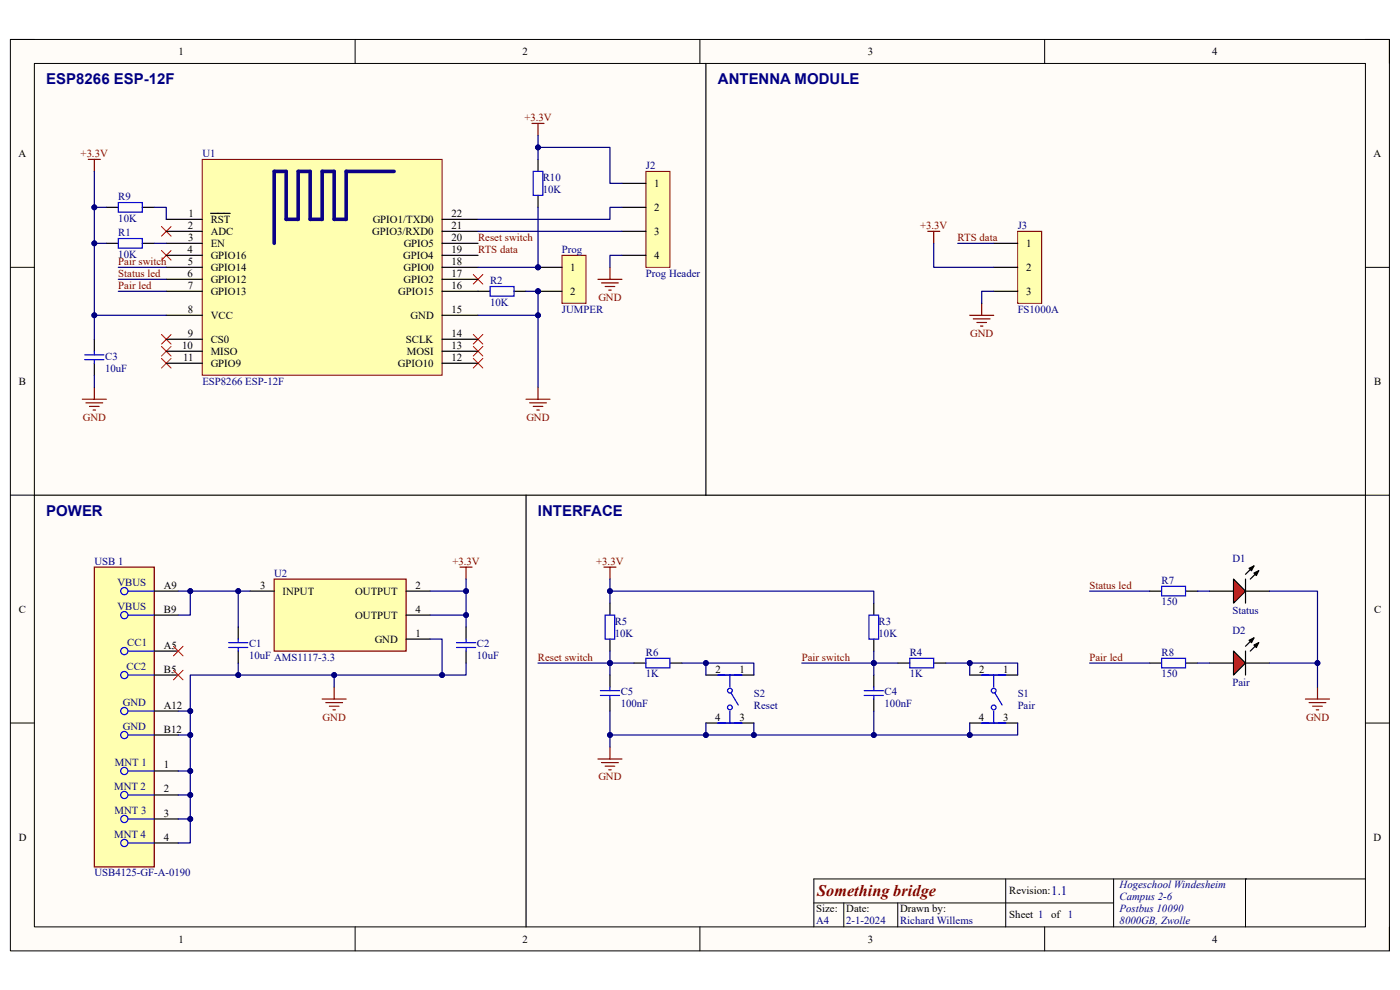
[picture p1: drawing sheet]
<svg xmlns="http://www.w3.org/2000/svg" width="297mm" height="210mm" viewBox="0 0 297 210" stroke-linecap="round" stroke-linejoin="round" font-family="sans-serif">
<path d="M2.2 8.4h292.6v193.3h-292.6z" fill-rule="evenodd" fill="#fffcf8"/>
<path d="M2.2 8.4h292.6v193.3h-292.6z" fill="none" stroke="#000" stroke-width=".21"/>
<path d="M7.3 13.5h282.4v183.1h-282.4z" fill-rule="evenodd" fill="#fffcf8"/>
<g fill="none" stroke="#000" stroke-width=".21">
<path d="M2.2 8.4h5.1M7.3 13.5h282.4v183.1h-282.4zM75.3 8.4v5.1M148.5 8.4v5.1M221.6 8.4v5.1M289.7 8.4h5.1v5.1M2.2 56.7h5.1M289.7 56.7h5.1M2.2 105h5.1M289.7 105.1h5.1M2.2 153.4h5.1M289.7 153.4h5.1"/>
<path d="M75.3 196.6v5.1M148.5 196.6v5.1M172.7 191.5h63.6M179 191.5v5.1M190.5 191.5v5.1M213.4 186.5v10.1M221.6 196.6v5.1M236.3 186.5v10.1M264.2 186.5v10.1M289.7 186.5h-117v10.1M294.8 196.6v5.1"/>
</g>
<path d="M58.2 122.9h28v15.2h-28z" fill-rule="evenodd" fill="#ffffb0"/>
<path d="M58.2 122.9h28v15.2h-28zM97.6 120.3h2.5M98.9 120.3v2.6M68.3 148.3h5.1M69.1 149.1h3.6M69.9 149.8h2M70.6 150.6h.5M70.9 145.7v2.6" fill="none" stroke="#800000" stroke-width=".25"/>
<path d="M53.1 125.4h5.1M86.2 125.4h5M86.2 130.5h5M86.2 135.6h5" fill="none" stroke="#000" stroke-width=".25"/>
<path d="M20 120.3h12.7v63.6h-12.7z" fill-rule="evenodd" fill="#ffffb0"/>
<g fill="none" stroke="#800000" stroke-width=".25">
<path d="M18.7 33.8h2.6M20 33.8v2.6M112.9 26.2h2.5M114.1 26.2v2.5M126.9 59.3h5M129.4 56.7v2.6M196.8 49.1h2.6M198.1 49.1v2.5M127.6 60h3.6M128.4 60.8h2M129.1 61.5h.6M205.7 66.9h5.1"/>
<path d="M206.5 67.6h3.5M207.3 68.4h2M208 69.2h.5M208.3 64.3v2.6M17.5 84.7h5.1M18.2 85.5h3.6M19 86.2h2M19.8 87h.5M20 82.1v2.6M111.6 84.7h5.1M112.4 85.5h3.5M113.1 86.2h2.1"/>
<path d="M113.9 87h.5M114.1 82.1v2.6M20 120.3h12.7v63.6h-12.7zM128.1 120.3h2.6M129.4 120.3v2.6M129.4 158.5v2.5M277 148.3h5M277.7 149.1h3.6M278.5 149.8h2M279.3 150.6h.5M279.5 145.8v2.5M126.9 161h5"/>
<path d="M127.6 161.8h3.6M128.4 162.5h2M129.1 163.3h.6"/>
</g>
<g fill="none" stroke="#00f" stroke-width=".25">
<path d="M113.1 36.4h2.1v5h-2.1zM25.1 50.6h5.1v2h-5.1zM25.1 43h5.1v2h-5.1zM18 76.3h4M18 75.3h4M20 74.5v.8M20 76.3v.8M104 60.8h5.1v2h-5.1zM27.1 125.4h5.6M27.1 130.5h5.6M27.1 138.1h5.6M48.5 137.4h4.1"/>
<path d="M48.5 136.3h4.1M50.5 135.6v.7M50.5 137.4v.7M96.8 137.4h4.1M96.8 136.3h4.1M98.9 135.6v.7M98.9 137.4v.7M128.4 130.5h2v5.1h-2zM137 139.6h5.1v2.1h-5.1zM184.4 130.5h2v5.1h-2zM193 139.6h5.1v2.1h-5.1zM246.4 124.4h5.1v2h-5.1z"/>
<path d="M246.4 139.6h5.1v2.1h-5.1zM27.1 143.2h5.6M27.1 150.8h5.6M27.1 155.9h5.6M127.4 147.5h4M127.4 146.5h4M129.4 145.7v.8M129.4 147.5v.8M152.3 143.2h5.1M152.3 153.4h5.1M154.8 143.2v2.5M154.8 150.8v2.6"/>
<path d="M155.1 147l1.5 2.6M183.3 147.5h4.1M183.3 146.5h4.1M185.4 145.8v.7M185.4 147.5v.8M208.3 143.2h5.1M208.3 153.4h5.1M210.8 143.2v2.6M210.8 150.8v2.6M211.1 147l1.5 2.6M27.1 163.6h5.6M27.1 168.6h5.6"/>
<path d="M27.1 173.7h5.6M27.1 178.8h5.6"/>
<circle cx="26.4" cy="125.4" r=".76"/>
<circle cx="26.4" cy="138.1" r=".76"/>
<circle cx="26.4" cy="130.5" r=".76"/>
<circle cx="26.4" cy="143.2" r=".76"/>
<circle cx="26.4" cy="155.9" r=".76"/>
<circle cx="26.4" cy="150.8" r=".76"/>
<circle cx="154.8" cy="150.1" r=".51"/>
<circle cx="154.8" cy="146.5" r=".51"/>
<circle cx="210.8" cy="150.1" r=".51"/>
<circle cx="210.8" cy="146.5" r=".51"/>
<circle cx="26.4" cy="163.6" r=".76"/>
<circle cx="26.4" cy="168.6" r=".76"/>
<circle cx="26.4" cy="173.7" r=".76"/>
<circle cx="26.4" cy="178.8" r=".76"/>
</g>
<g fill="none" stroke="#000" stroke-width=".25">
<path d="M149.8 13.5v91.5M114.1 33.8v2.6M22.6 51.6h2.5M22.6 44h2.5M30.2 51.6h2.5M30.2 44h2.5M114.1 41.4v2.6M20 72v2.5M20 77.1v2.5M101.4 61.8h2.6M109.1 61.8h2.5M7.3 105l282.4 .1"/>
<path d="M111.6 105.1v91.5M32.7 138.1h5.1M32.7 125.4h5.1M32.7 130.5h5.1M50.5 133v2.6M50.5 138.1v2.6M98.9 133v2.6M98.9 138.1v2.6M129.4 127.9v2.6M129.4 135.6v2.5M185.4 127.9v2.6M185.4 135.6v2.5"/>
<path d="M243.9 125.4h2.5M251.5 125.4h2.6M32.7 150.8h5.1M32.7 143.2h5.1M32.7 155.9h5.1M129.4 143.2v2.5M129.4 148.3v2.5M134.5 140.7h2.5M142.1 140.7h2.6M149.8 143.2h10.1M149.8 153.4h10.1M185.4 143.2v2.6"/>
<path d="M185.4 148.3v2.5M190.5 140.7h2.5M198.1 140.7h2.5M205.7 143.2h10.2M205.7 153.4h10.2M243.9 140.7h2.5M251.5 140.7h2.6M32.7 163.6h5.1M32.7 168.6h5.1M32.7 173.7h5.1M32.7 178.8h5.1"/>
</g>
<g fill="none" stroke="#f00" stroke-width=".21">
<path d="M34.3 53.1l2 2.1M34.3 48.1l2 2M36.3 53.1l-2 2.1M36.3 48.1l-2 2M100.4 58.2l2 2.1M102.4 58.2l-2 2.1M34.3 71l2 2M34.3 73.5l2 2M34.3 76l2 2.1M36.3 71l-2 2M36.3 73.5l-2 2M36.3 76l-2 2.1"/>
<path d="M100.4 71l2 2M100.4 73.5l2 2M100.4 76l2 2.1M102.4 71l-2 2M102.4 73.5l-2 2M102.4 76l-2 2.1M36.8 137.1l2 2M38.8 137.1l-2 2M36.8 142.2l2 2M38.8 142.2l-2 2"/>
</g>
<path d="M137 36.4h5.1v20.3h-5.1z" fill-rule="evenodd" fill="#ffffb0"/>
<path d="M137 36.4h5.1v20.3h-5.1z" fill="none" stroke="#800000" stroke-width=".21"/>
<path d="M131.9 38.9h5.1M131.9 44h5.1M131.9 49.1h5.1M131.9 54.2h5.1" fill="none" stroke="#000" stroke-width=".25"/>
<path d="M215.9 49.1h5.1v15.2h-5.1z" fill-rule="evenodd" fill="#ffffb0"/>
<path d="M215.9 49.1h5.1v15.2h-5.1z" fill="none" stroke="#800000" stroke-width=".21"/>
<path d="M210.8 51.6h5.1M210.8 56.7h5.1M210.8 61.8h5.1" fill="none" stroke="#000" stroke-width=".25"/>
<path d="M42.9 33.8h50.9v45.8h-50.9z" fill-rule="evenodd" fill="#ffffb0"/>
<path d="M42.9 33.8h50.9v45.8h-50.9z" fill="none" stroke="#800000" stroke-width=".21"/>
<g fill="none" stroke="#000" stroke-width=".25">
<path d="M35.3 46.5h7.6M35.3 49.1h7.6M35.3 51.6h7.6M35.3 54.2h7.6M35.3 56.7h7.6M35.3 59.3h7.6M44.7 45.3h4.1M93.8 46.5h7.6M93.8 49.1h7.6M93.8 51.6h7.6M93.8 54.2h7.6M93.8 56.7h7.6"/>
<path d="M93.8 59.3h7.6M35.3 61.8h7.6M35.3 66.9h7.6M35.3 72h7.6M35.3 74.5h7.6M35.3 77.1h7.6M93.8 61.8h7.6M93.8 66.9h7.6M93.8 72h7.6M93.8 74.5h7.6M93.8 77.1h7.6M256.6 125.4h5.1"/>
<path d="M264.2 125.4h5.1"/>
</g>
<path d="M83.6 36.4h-10.2v10.1h-2.5v-10.1h-2.6v10.1h-2.5v-10.1h-2.5v10.1h-2.6v-10.1h-2.5v15.2" fill="none" stroke="#0c0087" stroke-width=".76"/>
<path d="M261.7 122.9l2.5 2.5-2.5 2.5z" fill="#f00"/>
<path d="M261.7 122.9l2.5 2.5-2.5 2.5zM264.2 122.9v5M265 120.6l1-.5-.5 1zM266 121.6l1-.5-.5 1zM266 120.1l-1.8 1.7M267 121.1l-1.7 1.8M256.6 140.7h5.1M264.2 140.7h5.1" fill="none" stroke="#000" stroke-width=".25"/>
<path d="M265 120.6l1-.5-.5 1zM266 121.6l1-.5-.5 1z" fill="#000"/>
<path d="M261.7 138.1l2.5 2.6-2.5 2.5z" fill="#f00"/>
<path d="M261.7 138.1l2.5 2.6-2.5 2.5zM264.2 138.1v5.1M265 135.8l1-.5-.5 1zM266 136.8l1-.5-.5 1.1zM266 135.3l-1.8 1.8M267 136.3l-1.7 1.8" fill="none" stroke="#000" stroke-width=".25"/>
<path d="M265 135.8l1-.5-.5 1zM266 136.8l1-.5-.5 1.1z" fill="#000"/>
<path d="M91.2 130.5h7.7" fill="none" stroke="#000080" stroke-width=".25"/>
<circle cx="98.9" cy="130.5" r=".51" fill="#000080"/>
<circle cx="98.9" cy="130.5" r=".51" fill="none" stroke="#000080" stroke-width=".21"/>
<path d="M98.9 140.7v2.5h-28v2.5" fill="none" stroke="#000080" stroke-width=".25"/>
<circle cx="93.8" cy="143.2" r=".51" fill="#000080"/>
<circle cx="93.8" cy="143.2" r=".51" fill="none" stroke="#000080" stroke-width=".21"/>
<circle cx="70.9" cy="143.2" r=".51" fill="#000080"/>
<circle cx="70.9" cy="143.2" r=".51" fill="none" stroke="#000080" stroke-width=".21"/>
<path d="M91.2 135.6h2.6v7.6" fill="none" stroke="#000080" stroke-width=".25"/>
<circle cx="93.8" cy="143.2" r=".51" fill="#000080"/>
<circle cx="93.8" cy="143.2" r=".51" fill="none" stroke="#000080" stroke-width=".21"/>
<path d="M50.5 140.7v2.5h20.4" fill="none" stroke="#000080" stroke-width=".25"/>
<circle cx="70.9" cy="143.2" r=".51" fill="#000080"/>
<circle cx="70.9" cy="143.2" r=".51" fill="none" stroke="#000080" stroke-width=".21"/>
<circle cx="50.5" cy="143.2" r=".51" fill="#000080"/>
<circle cx="50.5" cy="143.2" r=".51" fill="none" stroke="#000080" stroke-width=".21"/>
<path d="M53.1 125.4h-2.6v7.6" fill="none" stroke="#000080" stroke-width=".25"/>
<circle cx="50.5" cy="125.4" r=".51" fill="#000080"/>
<circle cx="50.5" cy="125.4" r=".51" fill="none" stroke="#000080" stroke-width=".21"/>
<path d="M37.8 125.4h12.7" fill="none" stroke="#000080" stroke-width=".25"/>
<circle cx="40.4" cy="125.4" r=".51" fill="#000080"/>
<circle cx="40.4" cy="125.4" r=".51" fill="none" stroke="#000080" stroke-width=".21"/>
<circle cx="50.5" cy="125.4" r=".51" fill="#000080"/>
<circle cx="50.5" cy="125.4" r=".51" fill="none" stroke="#000080" stroke-width=".21"/>
<path d="M40.4 125.4v5.1h-2.6" fill="none" stroke="#000080" stroke-width=".25"/>
<circle cx="40.4" cy="125.4" r=".51" fill="#000080"/>
<circle cx="40.4" cy="125.4" r=".51" fill="none" stroke="#000080" stroke-width=".21"/>
<path d="M50.5 143.2h-10.1v12.7h-2.6" fill="none" stroke="#000080" stroke-width=".25"/>
<circle cx="40.4" cy="155.9" r=".51" fill="#000080"/>
<circle cx="40.4" cy="155.9" r=".51" fill="none" stroke="#000080" stroke-width=".21"/>
<circle cx="40.4" cy="150.8" r=".51" fill="#000080"/>
<circle cx="40.4" cy="150.8" r=".51" fill="none" stroke="#000080" stroke-width=".21"/>
<circle cx="50.5" cy="143.2" r=".51" fill="#000080"/>
<circle cx="50.5" cy="143.2" r=".51" fill="none" stroke="#000080" stroke-width=".21"/>
<path d="M37.8 150.8h2.6" fill="none" stroke="#000080" stroke-width=".25"/>
<circle cx="40.4" cy="150.8" r=".51" fill="#000080"/>
<circle cx="40.4" cy="150.8" r=".51" fill="none" stroke="#000080" stroke-width=".21"/>
<path d="M40.4 155.9v7.7h-2.6" fill="none" stroke="#000080" stroke-width=".25"/>
<circle cx="40.4" cy="155.9" r=".51" fill="#000080"/>
<circle cx="40.4" cy="155.9" r=".51" fill="none" stroke="#000080" stroke-width=".21"/>
<circle cx="40.4" cy="163.6" r=".51" fill="#000080"/>
<circle cx="40.4" cy="163.6" r=".51" fill="none" stroke="#000080" stroke-width=".21"/>
<path d="M40.4 163.6v15.2h-2.6" fill="none" stroke="#000080" stroke-width=".25"/>
<circle cx="40.4" cy="163.6" r=".51" fill="#000080"/>
<circle cx="40.4" cy="163.6" r=".51" fill="none" stroke="#000080" stroke-width=".21"/>
<circle cx="40.4" cy="168.6" r=".51" fill="#000080"/>
<circle cx="40.4" cy="168.6" r=".51" fill="none" stroke="#000080" stroke-width=".21"/>
<circle cx="40.4" cy="173.7" r=".51" fill="#000080"/>
<circle cx="40.4" cy="173.7" r=".51" fill="none" stroke="#000080" stroke-width=".21"/>
<path d="M37.8 173.7h2.6" fill="none" stroke="#000080" stroke-width=".25"/>
<circle cx="40.4" cy="173.7" r=".51" fill="#000080"/>
<circle cx="40.4" cy="173.7" r=".51" fill="none" stroke="#000080" stroke-width=".21"/>
<path d="M37.8 168.6h2.6" fill="none" stroke="#000080" stroke-width=".25"/>
<circle cx="40.4" cy="168.6" r=".51" fill="#000080"/>
<circle cx="40.4" cy="168.6" r=".51" fill="none" stroke="#000080" stroke-width=".21"/>
<path d="M20 36.4v15.2h2.6" fill="none" stroke="#000080" stroke-width=".25"/>
<circle cx="20" cy="44" r=".51" fill="#000080"/>
<circle cx="20" cy="44" r=".51" fill="none" stroke="#000080" stroke-width=".21"/>
<circle cx="20" cy="51.6" r=".51" fill="#000080"/>
<circle cx="20" cy="51.6" r=".51" fill="none" stroke="#000080" stroke-width=".21"/>
<path d="M20 51.6v15.3h15.3M32.7 51.6h2.6" fill="none" stroke="#000080" stroke-width=".25"/>
<circle cx="20" cy="51.6" r=".51" fill="#000080"/>
<circle cx="20" cy="51.6" r=".51" fill="none" stroke="#000080" stroke-width=".21"/>
<circle cx="20" cy="66.9" r=".51" fill="#000080"/>
<circle cx="20" cy="66.9" r=".51" fill="none" stroke="#000080" stroke-width=".21"/>
<path d="M20 66.9v5.1" fill="none" stroke="#000080" stroke-width=".25"/>
<circle cx="20" cy="66.9" r=".51" fill="#000080"/>
<circle cx="20" cy="66.9" r=".51" fill="none" stroke="#000080" stroke-width=".21"/>
<path d="M101.4 49.1h30.5M131.9 54.2h-2.5v2.5M131.9 44h-2.5v2.5h-28M20 79.6v2.5M185.4 138.1v2.6h5.1" fill="none" stroke="#000080" stroke-width=".25"/>
<circle cx="185.4" cy="140.7" r=".51" fill="#000080"/>
<circle cx="185.4" cy="140.7" r=".51" fill="none" stroke="#000080" stroke-width=".21"/>
<path d="M170.1 140.7h15.3" fill="none" stroke="#000080" stroke-width=".25"/>
<circle cx="185.4" cy="140.7" r=".51" fill="#000080"/>
<circle cx="185.4" cy="140.7" r=".51" fill="none" stroke="#000080" stroke-width=".21"/>
<path d="M269.3 140.7h10.2v5.1" fill="none" stroke="#000080" stroke-width=".25"/>
<circle cx="279.5" cy="140.7" r=".51" fill="#000080"/>
<circle cx="279.5" cy="140.7" r=".51" fill="none" stroke="#000080" stroke-width=".21"/>
<path d="M269.3 125.4h10.2v15.3" fill="none" stroke="#000080" stroke-width=".25"/>
<circle cx="279.5" cy="140.7" r=".51" fill="#000080"/>
<circle cx="279.5" cy="140.7" r=".51" fill="none" stroke="#000080" stroke-width=".21"/>
<path d="M129.4 138.1v2.6h5.1M254.1 125.4h2.5M254.1 140.7h2.5" fill="none" stroke="#000080" stroke-width=".25"/>
<circle cx="129.4" cy="140.7" r=".51" fill="#000080"/>
<circle cx="129.4" cy="140.7" r=".51" fill="none" stroke="#000080" stroke-width=".21"/>
<path d="M114.1 140.7h15.3" fill="none" stroke="#000080" stroke-width=".25"/>
<circle cx="129.4" cy="140.7" r=".51" fill="#000080"/>
<circle cx="129.4" cy="140.7" r=".51" fill="none" stroke="#000080" stroke-width=".21"/>
<path d="M198.1 51.6v5.1h12.7M203.2 51.6h7.6M210.8 61.8h-2.5v2.5M129.4 127.9v-2.5h56v2.5M231.2 125.4h12.7M231.2 140.7h12.7" fill="none" stroke="#000080" stroke-width=".25"/>
<circle cx="129.4" cy="125.4" r=".51" fill="#000080"/>
<circle cx="129.4" cy="125.4" r=".51" fill="none" stroke="#000080" stroke-width=".21"/>
<path d="M129.4 122.9v2.5" fill="none" stroke="#000080" stroke-width=".25"/>
<circle cx="129.4" cy="125.4" r=".51" fill="#000080"/>
<circle cx="129.4" cy="125.4" r=".51" fill="none" stroke="#000080" stroke-width=".21"/>
<path d="M20 44h2.6M25.1 56.7h10.2M25.1 59.3h10.2M25.1 61.8h10.2" fill="none" stroke="#000080" stroke-width=".25"/>
<circle cx="20" cy="44" r=".51" fill="#000080"/>
<circle cx="20" cy="44" r=".51" fill="none" stroke="#000080" stroke-width=".21"/>
<path d="M32.7 44h2.6v2.5M185.4 140.7v2.5" fill="none" stroke="#000080" stroke-width=".25"/>
<circle cx="185.4" cy="140.7" r=".51" fill="#000080"/>
<circle cx="185.4" cy="140.7" r=".51" fill="none" stroke="#000080" stroke-width=".21"/>
<path d="M185.4 150.8v5.1" fill="none" stroke="#000080" stroke-width=".25"/>
<circle cx="185.4" cy="155.9" r=".51" fill="#000080"/>
<circle cx="185.4" cy="155.9" r=".51" fill="none" stroke="#000080" stroke-width=".21"/>
<path d="M129.4 140.7v2.5" fill="none" stroke="#000080" stroke-width=".25"/>
<circle cx="129.4" cy="140.7" r=".51" fill="#000080"/>
<circle cx="129.4" cy="140.7" r=".51" fill="none" stroke="#000080" stroke-width=".21"/>
<path d="M144.7 140.7h15.2v2.5" fill="none" stroke="#000080" stroke-width=".25"/>
<circle cx="149.8" cy="140.7" r=".51" fill="#000080"/>
<circle cx="149.8" cy="140.7" r=".51" fill="none" stroke="#000080" stroke-width=".21"/>
<path d="M149.8 153.4v2.5" fill="none" stroke="#000080" stroke-width=".25"/>
<circle cx="149.8" cy="155.9" r=".51" fill="#000080"/>
<circle cx="149.8" cy="155.9" r=".51" fill="none" stroke="#000080" stroke-width=".21"/>
<path d="M149.8 140.7v2.5" fill="none" stroke="#000080" stroke-width=".25"/>
<circle cx="149.8" cy="140.7" r=".51" fill="#000080"/>
<circle cx="149.8" cy="140.7" r=".51" fill="none" stroke="#000080" stroke-width=".21"/>
<path d="M159.9 153.4v2.5" fill="none" stroke="#000080" stroke-width=".25"/>
<circle cx="159.9" cy="155.9" r=".51" fill="#000080"/>
<circle cx="159.9" cy="155.9" r=".51" fill="none" stroke="#000080" stroke-width=".21"/>
<path d="M215.9 153.4v2.5h-86.5" fill="none" stroke="#000080" stroke-width=".25"/>
<circle cx="129.4" cy="155.9" r=".51" fill="#000080"/>
<circle cx="129.4" cy="155.9" r=".51" fill="none" stroke="#000080" stroke-width=".21"/>
<circle cx="149.8" cy="155.9" r=".51" fill="#000080"/>
<circle cx="149.8" cy="155.9" r=".51" fill="none" stroke="#000080" stroke-width=".21"/>
<circle cx="159.9" cy="155.9" r=".51" fill="#000080"/>
<circle cx="159.9" cy="155.9" r=".51" fill="none" stroke="#000080" stroke-width=".21"/>
<circle cx="185.4" cy="155.9" r=".51" fill="#000080"/>
<circle cx="185.4" cy="155.9" r=".51" fill="none" stroke="#000080" stroke-width=".21"/>
<circle cx="205.7" cy="155.9" r=".51" fill="#000080"/>
<circle cx="205.7" cy="155.9" r=".51" fill="none" stroke="#000080" stroke-width=".21"/>
<path d="M200.6 140.7h15.3v2.5" fill="none" stroke="#000080" stroke-width=".25"/>
<circle cx="205.7" cy="140.7" r=".51" fill="#000080"/>
<circle cx="205.7" cy="140.7" r=".51" fill="none" stroke="#000080" stroke-width=".21"/>
<path d="M129.4 150.8v7.7" fill="none" stroke="#000080" stroke-width=".25"/>
<circle cx="129.4" cy="155.9" r=".51" fill="#000080"/>
<circle cx="129.4" cy="155.9" r=".51" fill="none" stroke="#000080" stroke-width=".21"/>
<path d="M205.7 153.4v2.5" fill="none" stroke="#000080" stroke-width=".25"/>
<circle cx="205.7" cy="155.9" r=".51" fill="#000080"/>
<circle cx="205.7" cy="155.9" r=".51" fill="none" stroke="#000080" stroke-width=".21"/>
<path d="M205.7 140.7v2.5" fill="none" stroke="#000080" stroke-width=".25"/>
<circle cx="205.7" cy="140.7" r=".51" fill="#000080"/>
<circle cx="205.7" cy="140.7" r=".51" fill="none" stroke="#000080" stroke-width=".21"/>
<path d="M114.1 28.7v2.6h15.3v7.6h2.5" fill="none" stroke="#000080" stroke-width=".25"/>
<circle cx="114.1" cy="31.3" r=".51" fill="#000080"/>
<circle cx="114.1" cy="31.3" r=".51" fill="none" stroke="#000080" stroke-width=".21"/>
<path d="M114.1 31.3v2.5" fill="none" stroke="#000080" stroke-width=".25"/>
<circle cx="114.1" cy="31.3" r=".51" fill="#000080"/>
<circle cx="114.1" cy="31.3" r=".51" fill="none" stroke="#000080" stroke-width=".21"/>
<path d="M114.1 44v12.7h-12.7" fill="none" stroke="#000080" stroke-width=".25"/>
<circle cx="114.1" cy="56.7" r=".51" fill="#000080"/>
<circle cx="114.1" cy="56.7" r=".51" fill="none" stroke="#000080" stroke-width=".21"/>
<path d="M101.4 66.9h12.7v15.2" fill="none" stroke="#000080" stroke-width=".25"/>
<circle cx="114.1" cy="66.9" r=".51" fill="#000080"/>
<circle cx="114.1" cy="66.9" r=".51" fill="none" stroke="#000080" stroke-width=".21"/>
<path d="M91.2 125.4h7.7v7.6" fill="none" stroke="#000080" stroke-width=".25"/>
<circle cx="98.9" cy="130.5" r=".51" fill="#000080"/>
<circle cx="98.9" cy="130.5" r=".51" fill="none" stroke="#000080" stroke-width=".21"/>
<circle cx="98.9" cy="125.4" r=".51" fill="#000080"/>
<circle cx="98.9" cy="125.4" r=".51" fill="none" stroke="#000080" stroke-width=".21"/>
<path d="M98.9 122.9v2.5" fill="none" stroke="#000080" stroke-width=".25"/>
<circle cx="98.9" cy="125.4" r=".51" fill="#000080"/>
<circle cx="98.9" cy="125.4" r=".51" fill="none" stroke="#000080" stroke-width=".21"/>
<path d="M111.6 61.8h2.5v5.1" fill="none" stroke="#000080" stroke-width=".25"/>
<circle cx="114.1" cy="66.9" r=".51" fill="#000080"/>
<circle cx="114.1" cy="66.9" r=".51" fill="none" stroke="#000080" stroke-width=".21"/>
<circle cx="114.1" cy="61.8" r=".51" fill="#000080"/>
<circle cx="114.1" cy="61.8" r=".51" fill="none" stroke="#000080" stroke-width=".21"/>
<circle cx="114.1" cy="56.7" r=".51" fill="#000080"/>
<circle cx="114.1" cy="56.7" r=".51" fill="none" stroke="#000080" stroke-width=".21"/>
<circle cx="114.1" cy="61.8" r=".51" fill="#000080"/>
<circle cx="114.1" cy="61.8" r=".51" fill="none" stroke="#000080" stroke-width=".21"/>
<path d="M119.2 54.2h5.1v10.1h-5.1z" fill-rule="evenodd" fill="#ffffb0"/>
<path d="M119.2 54.2h5.1v10.1h-5.1z" fill="none" stroke="#800000" stroke-width=".21"/>
<path d="M114.1 56.7h5.1" fill="none" stroke="#000" stroke-width=".25"/>
<circle cx="114.1" cy="56.7" r=".51" fill="#000080"/>
<circle cx="114.1" cy="56.7" r=".51" fill="none" stroke="#000080" stroke-width=".21"/>
<path d="M114.1 61.8h5.1" fill="none" stroke="#000" stroke-width=".25"/>
<circle cx="114.1" cy="61.8" r=".51" fill="#000080"/>
<circle cx="114.1" cy="61.8" r=".51" fill="none" stroke="#000080" stroke-width=".21"/>
<text font-size="3.4" fill="#800000" x="173.4" y="190">Something bridge</text>
<g font-size="3.2" fill="#000080">
<text x="9.8" y="17.9">ESP8266 ESP-12F</text>
<text x="152.3" y="17.9">ANTENNA MODULE</text>
<text x="9.8" y="109.4">POWER</text>
<text x="114.1" y="109.4">INTERFACE</text>
</g>
<text font-size="2.8" fill="#000080" x="223" y="189.9">1.1</text>
<g font-size="2.3">
<text x="37.9" y="11.7">1</text>
<text x="110.9" y="11.7">2</text>
<text x="184.1" y="11.7">3</text>
<text x="257.1" y="11.7">4</text>
<text x="3.9" y="33.3">A</text>
<text x="291.4" y="33.3">A</text>
<text x="138.8" y="39.7">1</text>
<text x="40" y="46">1</text>
<text x="44.7" y="47.3">RST</text>
<text x="79.1" y="47.3">GPIO1/TXD0</text>
<text x="95.8" y="46">22</text>
<text x="138.8" y="44.7">2</text>
<text x="39.8" y="53.6">4</text>
<text x="39.8" y="48.6">2</text>
<text x="39.9" y="51.1">3</text>
<text x="44.7" y="49.8">ADC</text>
<text x="44.7" y="52.4">EN</text>
<text x="79" y="49.8">GPIO3/RXD0</text>
<text x="85.6" y="52.4">GPIO5</text>
<text x="95.8" y="53.6">19</text>
<text x="95.8" y="51.1">20</text>
<text x="95.8" y="48.6">21</text>
<text x="138.8" y="49.8">3</text>
<text x="217.7" y="52.4">1</text>
<text x="39.8" y="58.7">6</text>
<text x="39.9" y="56.2">5</text>
<text x="44.7" y="54.9">GPIO16</text>
<text x="44.7" y="57.4">GPIO14</text>
<text x="44.7" y="60">GPIO12</text>
<text x="85.6" y="54.9">GPIO4</text>
<text x="85.6" y="60">GPIO2</text>
<text x="85.6" y="57.4">GPIO0</text>
<text x="95.8" y="58.7">17</text>
<text x="95.8" y="56.2">18</text>
<text x="121" y="57.4">1</text>
<text x="138.8" y="54.9">4</text>
<text x="217.7" y="57.4">2</text>
<text x="39.8" y="61.3">7</text>
<text x="44.7" y="62.6">GPIO13</text>
<text x="84.5" y="62.6">GPIO15</text>
<text x="95.8" y="61.3">16</text>
<text x="121" y="62.6">2</text>
<text x="217.7" y="62.6">3</text>
<text x="39.8" y="66.4">8</text>
<text x="39.8" y="71.5">9</text>
<text x="44.7" y="67.6">VCC</text>
<text x="87.1" y="67.6">GND</text>
<text x="95.8" y="66.4">15</text>
<text x="95.8" y="71.5">14</text>
<text x="38.7" y="74">10</text>
<text x="38.9" y="76.5">11</text>
<text x="44.7" y="72.7">CS0</text>
<text x="44.7" y="75.3">MISO</text>
<text x="44.7" y="77.8">GPIO9</text>
<text x="84.4" y="77.8">GPIO10</text>
<text x="86.1" y="72.7">SCLK</text>
<text x="86.3" y="75.3">MOSI</text>
<text x="95.8" y="76.5">12</text>
<text x="95.8" y="74">13</text>
<text x="4" y="81.6">B</text>
<text x="291.5" y="81.6">B</text>
<text x="34.8" y="124.9">A9</text>
<text x="55.2" y="124.9">3</text>
<text x="88.2" y="124.9">2</text>
<text x="4" y="130">C</text>
<text x="34.8" y="130">B9</text>
<text x="59.9" y="126.2">INPUT</text>
<text x="75.4" y="126.2">OUTPUT</text>
<text x="75.4" y="131.2">OUTPUT</text>
<text x="88.2" y="130">4</text>
<text x="291.5" y="130">C</text>
<text x="34.8" y="137.6">A5</text>
<text x="79.5" y="136.3">GND</text>
<text x="88.2" y="135">1</text>
<text x="34.8" y="142.7">B5</text>
<text x="151.8" y="142.7">2</text>
<text x="156.9" y="142.7">1</text>
<text x="207.7" y="142.7">2</text>
<text x="212.9" y="142.7">1</text>
<text x="34.8" y="150.3">A12</text>
<text x="34.8" y="155.4">B12</text>
<text x="151.7" y="152.9">4</text>
<text x="156.9" y="152.9">3</text>
<text x="207.7" y="152.9">4</text>
<text x="212.9" y="152.9">3</text>
<text x="34.8" y="163">1</text>
<text x="34.8" y="168.1">2</text>
<text x="34.8" y="173.2">3</text>
<text x="4" y="178.3">D</text>
<text x="34.8" y="178.3">4</text>
<text x="291.4" y="178.3">D</text>
<text x="214.1" y="189.7">Revision:</text>
<text x="173.1" y="193.5">Size:</text>
<text x="179.5" y="193.5">Date:</text>
<text x="191" y="193.5">Drawn by:</text>
<text x="214.1" y="194.8">Sheet 1</text>
<text x="223" y="194.8">of 1</text>
<text x="37.9" y="199.9">1</text>
<text x="110.9" y="199.9">2</text>
<text x="184.1" y="199.9">3</text>
<text x="257.1" y="199.9">4</text>
</g>
<g font-size="2.3" fill="#800000">
<text x="111.3" y="25.7">+3.3V</text>
<text x="17.1" y="33.3">+3.3V</text>
<text x="101.4" y="51.1">Reset switch</text>
<text x="101.4" y="53.6">RTS data</text>
<text x="195.2" y="48.6">+3.3V</text>
<text x="203.2" y="51.1">RTS data</text>
<text x="25.1" y="56.2">Pair switch</text>
<text x="25.1" y="58.7">Status led</text>
<text x="25.1" y="61.3">Pair led</text>
<text x="127" y="63.8">GND</text>
<text x="205.8" y="71.5">GND</text>
<text x="17.6" y="89.3">GND</text>
<text x="111.7" y="89.3">GND</text>
<text x="96" y="119.8">+3.3V</text>
<text x="126.5" y="119.8">+3.3V</text>
<text x="231.1" y="124.9">Status led</text>
<text x="114.1" y="140.1">Reset switch</text>
<text x="170.1" y="140.1">Pair switch</text>
<text x="231.1" y="140.1">Pair led</text>
<text x="68.5" y="152.9">GND</text>
<text x="277.1" y="152.9">GND</text>
<text x="127" y="165.6">GND</text>
</g>
<g font-size="2.3" fill="#000080">
<text x="42.9" y="33.3">U1</text>
<text x="137" y="35.9">J2</text>
<text x="115.1" y="38.4">R10</text>
<text x="115.1" y="40.9">10K</text>
<text x="25.1" y="42.5">R9</text>
<text x="25.1" y="47">10K</text>
<text x="25.1" y="50.1">R1</text>
<text x="119.2" y="53.6">Prog</text>
<text x="215.9" y="48.6">J3</text>
<text x="25.1" y="54.7">10K</text>
<text x="137" y="58.7">Prog Header</text>
<text x="104" y="60.2">R2</text>
<text x="104" y="64.9">10K</text>
<text x="119.2" y="66.4">JUMPER</text>
<text x="215.9" y="66.4">FS1000A</text>
<text x="22.3" y="76.3">C3</text>
<text x="22.3" y="78.8">10uF</text>
<text x="42.9" y="81.6">ESP8266 ESP-12F</text>
<text x="20" y="119.8">USB 1</text>
<text x="261.5" y="119.3">D1</text>
<text x="24.9" y="124.4">VBUS</text>
<text x="58.2" y="122.3">U2</text>
<text x="246.4" y="123.9">R7</text>
<text x="24.9" y="129.5">VBUS</text>
<text x="246.4" y="128.4">150</text>
<text x="261.5" y="130.2">Status</text>
<text x="27" y="137.1">CC1</text>
<text x="52.8" y="137.3">C1</text>
<text x="101.2" y="137.3">C2</text>
<text x="130.4" y="132.5">R5</text>
<text x="130.4" y="135">10K</text>
<text x="186.4" y="132.5">R3</text>
<text x="186.4" y="135">10K</text>
<text x="261.5" y="134.5">D2</text>
<text x="26.8" y="142.2">CC2</text>
<text x="52.8" y="139.9">10uF AMS1117-3.3</text>
<text x="101.2" y="139.9">10uF</text>
<text x="137" y="139.1">R6</text>
<text x="137" y="143.7">1K</text>
<text x="193" y="139.1">R4</text>
<text x="193" y="143.7">1K</text>
<text x="246.4" y="139.1">R8</text>
<text x="246.4" y="143.7">150</text>
<text x="26.1" y="149.8">GND</text>
<text x="131.7" y="147.5">C5</text>
<text x="159.9" y="147.8">S2</text>
<text x="187.7" y="147.5">C4</text>
<text x="215.9" y="147.8">S1</text>
<text x="261.5" y="145.5">Pair</text>
<text x="26.1" y="154.9">GND</text>
<text x="131.7" y="150.1">100nF</text>
<text x="159.9" y="150.3">Reset</text>
<text x="187.7" y="150.1">100nF</text>
<text x="215.9" y="150.3">Pair</text>
<text x="24.2" y="167.6">MNT 2</text>
<text x="24.4" y="162.5">MNT 1</text>
<text x="24.3" y="172.7">MNT 3</text>
<text x="24.2" y="177.8">MNT 4</text>
<text x="20" y="185.9">USB4125-GF-A-0190</text>
<text x="237.5" y="188.5">Hogeschool Windesheim</text>
<text x="237.5" y="191">Campus 2-6</text>
<text x="173.1" y="196.1">A4</text>
<text x="179.5" y="196.1">2-1-2024</text>
<text x="191" y="196.1">Richard Willems</text>
<text x="237.5" y="193.5">Postbus 10090</text>
<text x="237.5" y="196.1">8000GB, Zwolle</text>
</g>
</svg>
